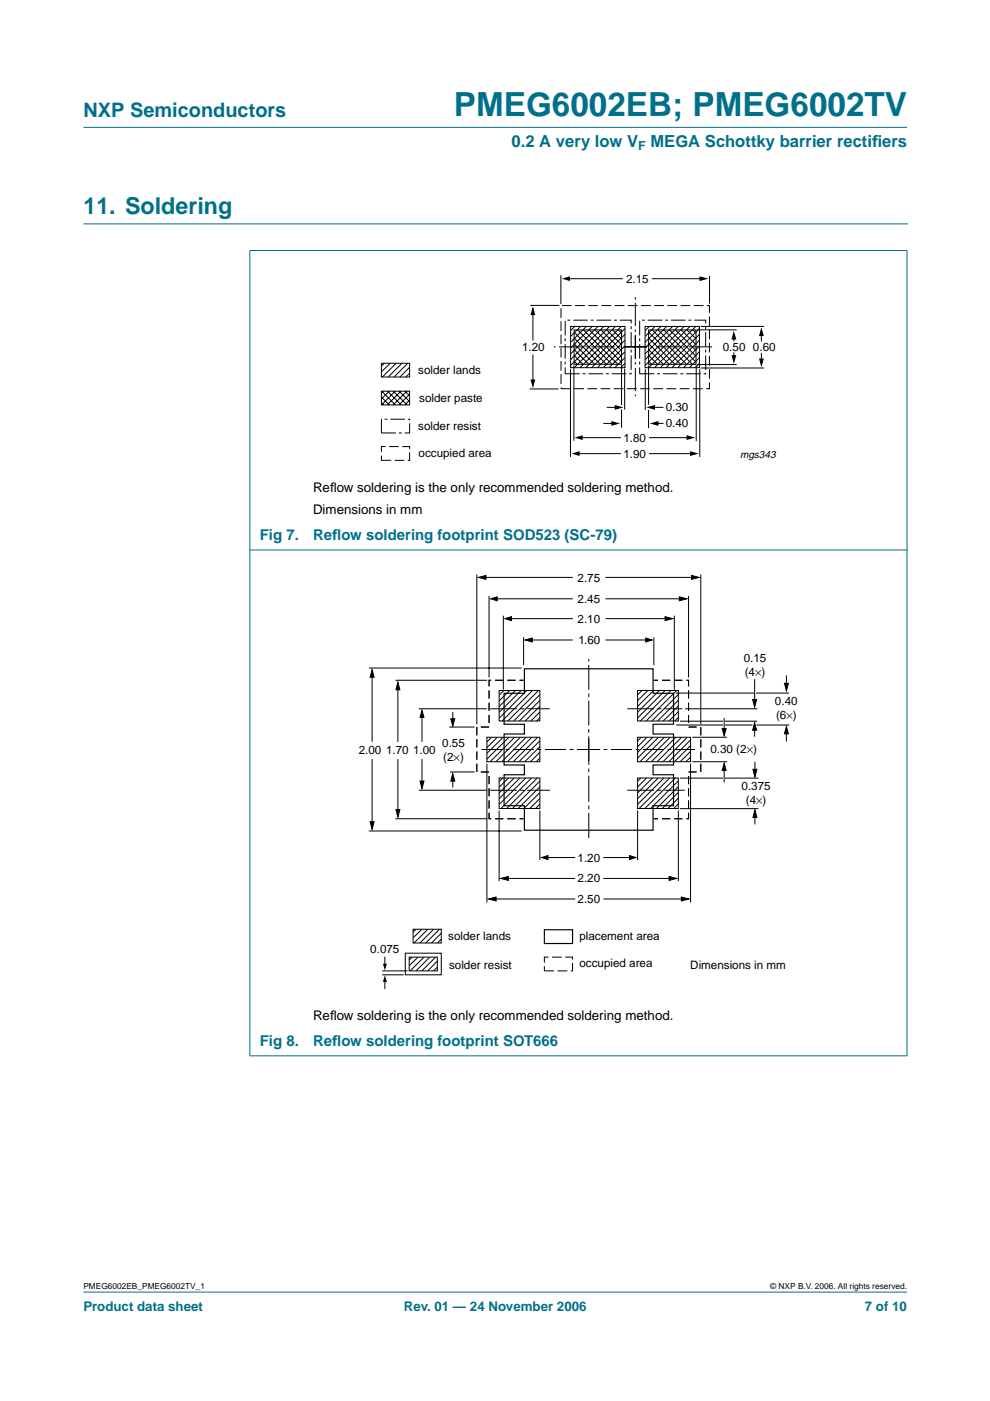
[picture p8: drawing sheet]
<svg xmlns="http://www.w3.org/2000/svg" width="210mm" height="297mm" viewBox="0 0 210 297" stroke-linecap="round" stroke-linejoin="round" font-family="sans-serif">
<g fill="#00708a" stroke="#00708a" stroke-width=".21">
<path d="M17.7 273.9h174.6z"/>
<path d="M17.7 27h174.6z"/>
<path d="M53 53.2v170.6z"/>
<path d="M192.3 53.2v170.6z"/>
<path d="M52.9 53.1h139.5z"/>
<path d="M52.9 116.6h139.5z"/>
<path d="M52.9 223.9h139.5z"/>
</g>
<path d="M17.7 47.5h174.7" fill="none" stroke="#00708a" stroke-width=".21"/>
<g fill="none" stroke="#000" stroke-width=".21">
<path d="M118.9 58.4v6.1M120.5 59.1h11.6M138.2 59.1h11M150.4 58.5v5.9M80.9 77h5.9v2.9h-5.9zM81.5 77l-.6 .6M82.8 77l-1.9 1.8M84 77l-2.9 2.9M85.2 77l-2.9 2.9M86.5 77l-2.9 2.9M86.8 79.1l-.8 .8M86.8 77.9l-2 2"/>
<path d="M112.4 64.8h6.2M113 65.4v6.8M113 75.2v5.9M121 78.3v18.6M121 69.2h11.5v8.8h-11.5zM121.7 77.5v15.9M121.7 69.9h10.1v7.3h-10.1zM121.7 76.6l.7 .6M121.7 75.3l1.9 1.9M121.7 74.1l3.1 3.1M121.7 72.9l4.4 4.3M121.7 71.7l5.6 5.5"/>
<path d="M121.7 70.4l6.8 6.8M121.9 69.2l-.9 .9M122.5 69.9l7.3 7.3M123.1 69.2l-2.1 2.1M123.7 69.9l7.3 7.3M124.3 69.2l-3.3 3.4M124.9 69.9l6.9 6.9M125.6 69.2l-4.6 4.6M126.2 69.9l5.6 5.6M126.8 69.2l-5.8 5.8M127.4 69.9l4.4 4.4M128 69.2l-7 7.1"/>
<path d="M128.6 69.9l3.2 3.2M129.3 69.2l-8.3 8.3M129.9 69.9l1.9 2M130.5 69.2l-8.8 8.8M131.1 69.9l.7 .7M131.7 69.2l-8.7 8.8M131.8 77.5v8.4M132.4 78.2v8.6M132.5 69.7l-8.3 8.3M132.5 70.9l-7.1 7.1M132.5 72.1l-5.8 5.9M132.5 73.3l-4.6 4.7"/>
<path d="M132.5 74.6l-3.4 3.4M132.5 75.8l-2.1 2.2M132.5 77l-.9 1M136.8 69.2h11.5v8.8h-11.5zM136.8 78.2v8.7M137.5 77.5v8.3M137.5 69.9h10.1v7.3h-10.1zM137.5 76.6l.7 .6M137.5 75.3l1.9 1.9M137.5 74.1l3.1 3.1M137.5 72.9l4.4 4.3M137.5 71.7l5.6 5.5"/>
<path d="M137.5 70.4l6.8 6.8M137.7 69.2l-.9 .9M138.3 69.9l7.3 7.3M138.9 69.2l-2.1 2.1M139.5 69.9l7.3 7.3M140.1 69.2l-3.3 3.4M140.7 69.9l6.9 6.9M141.4 69.2l-4.6 4.6M142 69.9l5.6 5.6M142.6 69.2l-5.8 5.8M143.2 69.9l4.4 4.4M143.8 69.2l-7 7.1"/>
<path d="M144.4 69.9l3.2 3.2M145.1 69.2l-8.3 8.3M145.7 69.9l1.9 2M146.3 69.2l-8.8 8.8M146.9 69.9l.7 .7M147.5 69.2l-8.7 8.8M147.6 77.5v16M147.8 77.3h8.4M147.8 69.9h8.4M148.3 69.7l-8.3 8.3M148.3 70.9l-7.1 7.1M148.3 72.1l-5.8 5.9"/>
<path d="M148.3 73.3l-4.6 4.7M148.3 74.6l-3.4 3.4M148.3 75.8l-2.1 2.2M148.3 77l-.9 1M148.4 78.2v18.7M148.6 78h13.4M148.6 69.2h13.4M155.6 71.3v1.1M155.6 74.7v1.3M161.4 70.5v1.9M161.4 74.8v1.9M80.9 82.9h5.9v3h-5.9z"/>
<path d="M80.9 84.2l1.7 1.6M80.9 85.4l.5 .5M80.9 82.9l2.9 2.9M81.3 82.9l-.4 .4M82.2 82.9l2.9 2.9M82.6 82.9l-1.7 1.6M83.4 83l2.9 2.8M83.8 82.9l-2.9 3M84.6 82.9l2.2 2.2M85 82.9l-2.9 2.9M85.9 82.9l.9 1M86.3 82.9l-2.9 2.9"/>
<path d="M86.8 84.8l-1 1M86.8 83.6l-2.2 2.2M112.3 82.5h6.1M122.5 96.2h9.1M123.2 92.8h8.4M127.9 89.8h2.4M128.6 86.4h2.4M131.8 86.8v3.9M137.5 86.9v3.9M137.6 92.8h8.8M137.6 96.2h9.6M138.2 86.4h2.5"/>
<path d="M138.9 89.8h1.8M101.1 121.8v31.8M101.9 122.4h19.6M103.7 126.4v17.2M104.5 127h17M106.7 130.5v15.7M107.6 131.2h13.9M111 135.1v5.9M111.9 135.7h9.6M128.4 122.4h19.3M128.4 127h16.7M128.4 131.2h13.6"/>
<path d="M128.4 135.7h9.3M138.6 135.1v5.9M143 130.5v15.7M146 126.4v17.2M148.6 121.8v31.8M78.2 141.6h32.4M78.9 142.6v14.7M83.8 144.2h19.5M84.4 145.2v12.1M88.8 150.3h14.4M89.5 151.2v6.1M95.3 154.1h5.3"/>
<path d="M96 151v2.6M101.1 154.1v1.8M101.1 156.7v1.8M101.1 159.3v1.8M102 154.1h1.7M103.2 156.3h11.3v5.2h-11.3zM103.7 146.4v1.7M103.7 149v1.7M103.7 151.6v1.7M104.1 144.2h-.4v1.3M104.2 156.3l-1 1M105 144.2h1.7"/>
<path d="M105.4 156.3l-2.2 2.2M105.8 146.4h8.7v6.5h-8.7zM106.7 156.3l-3.5 3.4M106.8 146.4l-1 1M107.6 144.2h1.7M107.9 156.3l-4.7 4.6M108.1 146.4l-2.3 2.2M109.1 156.3l-5.2 5.2M109.3 146.4l-3.5 3.4M110.2 144.2h.8M110.3 156.3l-5.2 5.2M110.5 146.4l-4.7 4.6"/>
<path d="M111.5 156.3l-5.1 5.2M111.7 146.4l-5.9 5.9M112.8 156.3l-5.2 5.2M112.9 146.4l-6.4 6.5M114 156.3l-5.2 5.2M114.2 146.4l-6.5 6.5M114.5 147.3l-5.6 5.6M114.5 148.5l-4.4 4.4M114.5 149.7l-3.2 3.2M114.5 151l-1.9 1.9M114.5 152.2l-.7 .7M114.5 157.1l-4.5 4.4"/>
<path d="M114.5 158.3l-3.3 3.2M114.5 159.5l-2 2M135.2 146.4h8.6v6.5h-8.6zM135.2 156.3h11.2v5.2h-11.2zM136 156.3l-.8 .8M136.1 146.4l-.9 .9M137.2 156.3l-2 2M137.4 146.4l-2.2 2.2M138.4 156.3l-3.2 3.2M138.6 146.4l-3.4 3.4M138.6 144.2h.9M139.6 156.3l-4.4 4.4"/>
<path d="M139.8 146.4l-4.6 4.6M140.4 144.2h1.7M140.9 156.3l-5.2 5.2M141 146.4l-5.8 5.8M142.1 156.3l-5.2 5.2M142.2 146.4l-6.4 6.5M143 144.2h1.7M143.3 156.3l-5.2 5.2M143.3 146.9h24M143.3 153.7h16.2M143.5 146.4l-6.5 6.5M143.8 147.3l-5.6 5.6"/>
<path d="M143.8 148.5l-4.4 4.4M143.8 149.7l-3.2 3.2M143.8 150.9l-1.9 2M143.8 152.1l-.7 .8M144.2 152.9h16.3M144.5 156.3l-5.2 5.2M145.2 150.3h15.4M145.6 144.2h.4v1.3M145.7 156.3l-5.1 5.2M146 146.4v1.7M146 149v1.7M146 151.6v1.7"/>
<path d="M146 154.1h1.7M146.4 156.9l-4.6 4.6M146.4 158.1l-3.4 3.4M146.4 159.3l-2.2 2.2M146.8 156.3h7.3M148.6 154.1v1.8M148.6 156.7v1.8M148.6 159.3v1.8M160 153.8v2.4M160.4 153.7h6.9M166.7 143.2v2.8M166.7 154.6v2.6"/>
<path d="M78.2 176.2h32.4M78.9 160.9v14.4M83.8 173.6h19.5M84.4 160.9v11.8M88.8 167.5h14.4M89.5 160.9v5.8M95.4 163.7h5.2M96 164.5v2.5M101.1 161.9v1.8M102 163.7h1.7M103.2 161.9v29.4M103.7 172.3v1.3h.4"/>
<path d="M103.7 164.5v1.8M103.7 167.1v1.7M103.7 169.7v1.7M105 173.6h1.7M105.8 165h8.7v6.4h-8.7zM105.8 171.8v15M106.6 165l-.8 .7M107.6 173.6h1.7M107.8 165l-2 1.9M109 165l-3.2 3.1M110.2 173.6h.8M110.2 165l-4.4 4.4"/>
<path d="M111.5 165l-5.7 5.6M112.7 165l-6.5 6.4M113.9 165l-6.5 6.4M114.5 171.8v10.6M114.5 160.7l-.8 .8M114.5 165.6l-5.8 5.8M114.5 166.8l-4.6 4.6M114.5 168l-3.4 3.4M114.5 169.3l-2.2 2.1M114.5 170.5l-1 .9M135.2 165h8.6v6.4h-8.6zM135.2 171.8v10.6"/>
<path d="M135.9 165l-.7 .6M137.1 165l-1.9 1.9M138.3 165l-3.1 3.1M138.6 173.6h.9M139.6 165l-4.4 4.3M140.4 173.6h1.7M140.8 165l-5.6 5.5M142 165l-6.5 6.4M143 173.6h1.7M143.2 165l-6.5 6.4M143.8 171.8v15M143.8 165.6l-5.9 5.8"/>
<path d="M143.8 166.8l-4.6 4.6M143.8 168l-3.4 3.4M143.8 169.2l-2.2 2.2M143.8 170.4l-1 1M144.2 171.4h16.6M144.2 165h16.6M146 172.3v1.3h-.4M146 164.5v1.8M146 167.1v1.7M146 169.7v1.7M146 163.7h1.7M146.4 160.5l-1 1"/>
<path d="M146.4 161.9v29.4M146.8 161.5h7.3M148.6 161.9v1.8M160.1 161.5v2.7M160.1 172.3v2.5M87.6 197h6v2.9h-6zM88.2 197l-.6 .6M89.5 197l-1.9 1.8M90.7 197l-2.9 2.9M91.9 197l-2.9 2.9M93.2 197l-2.9 2.9M93.5 199.1l-.8 .8"/>
<path d="M93.5 197.9l-2 2M104.1 190.6h17.8M106.7 186.2h15.2M115.3 181.8h6.6M127.9 181.8h6.4M127.9 186.2h15M127.9 190.6h17.6M81 206.7h4.6M81 205.8h5.4M81.6 202.9v1.7M81.6 207.9v1.7M85.9 202.1h7.7v4.6h-7.7z"/>
<path d="M86.8 202.9h5.9v2.9h-5.9zM87.4 202.9l-.6 .6M88.6 202.9l-1.8 1.8M89.9 202.9l-2.9 2.9M91.1 202.9l-2.9 2.9M92.4 202.9l-3 2.9M92.7 205l-.8 .8M92.7 203.8l-2 2"/>
</g>
<g fill="#000">
<path d="M119.1 59.1l1.8-.5v1zM148.3 58.6l1.9 .5-1.9 .5zM113 64.9l.5 1.9h-1zM155.6 70.1l.5 1.9h-1zM155.1 75.3h1l-.5 1.9zM161.4 69.4l.5 1.8h-1zM160.9 76h1l-.5 1.9zM112.5 80.5h1l-.5 1.8zM121.2 96.2l1.7-.5v1zM121.8 92.8l1.7-.5v1zM129.6 89.3l1.9 .5-1.9 .5zM130.3 85.9l1.9 .5-1.9 .5z"/>
<path d="M137 86.4l1.9-.5v1zM137.7 89.8l1.9-.5v1zM145.6 92.3l1.8 .5-1.8 .5zM146.3 95.7l1.9 .5-1.9 .5zM81.2 204.3h.8l-.4 1.4zM81.6 206.8l.4 1.4h-.8z"/>
</g>
<g fill="none" stroke="#000" stroke-width=".21" stroke-dasharray="2.1 .7" stroke-linecap="butt">
<path d="M118.9 64.8h31.5v17.6h-31.5zM80.9 94.7h5.9v2.9h-5.9zM101.1 154.1v1.8M101.1 156.7v1.8M101.1 159.3v1.8M103.7 146.4v1.7M103.7 149v1.7M103.7 151.6v1.7M103.7 154.1h-1.7M104.1 144.2h-.4v1.3M106.7 144.2h-1.7M109.3 144.2h-1.7"/>
<path d="M111 144.2h-.8M139.5 144.2h-.9M142.1 144.2h-1.7M144.7 144.2h-1.7M146 153.3v-1.7M146 150.7v-1.7M146 148.1v-1.7M146 145.5v-1.3h-.4M147.7 154.1h-1.7M148.6 158.5v-1.8M148.6 155.9v-1.8M101.1 161.9v1.8"/>
<path d="M102 163.7h1.7M103.7 164.5v1.8M103.7 167.1v1.7M103.7 169.7v1.7M103.7 172.3v1.3h.4M105 173.6h1.7M107.6 173.6h1.7M110.2 173.6h.8M138.6 173.6h.9M140.4 173.6h1.7M143 173.6h1.7M145.6 173.6h.4v-1.3"/>
<path d="M146 171.4v-1.7M146 168.8v-1.7M146 166.3v-1.8M146 163.7h1.7M148.6 163.7v-1.8M148.6 161.1v-1.8M115.4 202.9h6v2.9h-6z"/>
</g>
<path d="M119.8 67.9h14v11.4h-14zM135.6 67.9h14v11.4h-14zM80.9 88.9h5.9v2.9h-5.9z" fill="none" stroke="#000" stroke-width=".21" stroke-dasharray="3.1 .6 .6 .6" stroke-linecap="butt"/>
<path d="M132.3 73.5h19.2M134.7 71.1v12.9M134.7 76v-13.6M137.2 73.5h-19.8" fill="none" stroke="#000" stroke-width=".21" stroke-dasharray="4.9 .7 .5 .7" stroke-linecap="butt"/>
<path d="M111.2 141.8h27.3v5.2h4.3v6.6h-4.3v2h4.3v6.6h-4.3v2.1h4.3v6.5h-4.3v5.2h-27.3v-5.2h-4.3v-6.5h4.3v-2.1h-4.3v-6.6h4.3v-2h-4.3v-6.6h4.3zM115.4 197.1h6v2.9h-6z" fill="none" stroke="#000" stroke-width=".25"/>
<path d="M104 150.3h12.5M133.1 150.3h11.5M104 167.5h12.6M133.1 167.5h12" fill="none" stroke="#000" stroke-width=".21" stroke-dasharray="5.6 .8 .8 .8"/>
<path d="M122.7 158.9h24.7M126.8 158.9h-24.7" fill="none" stroke="#000" stroke-width=".21" stroke-dasharray="4.5 .8 .8 .8" stroke-linecap="butt"/>
<path d="M124.8 161.4v-21.7" fill="none" stroke="#000" stroke-width=".21" stroke-dasharray="5.2 .8 .8 .8" stroke-linecap="butt"/>
<path d="M124.8 156.6v21.1" fill="none" stroke="#000" stroke-width=".21" stroke-dasharray="5.6 .8 .8 .8" stroke-linecap="butt"/>
<g fill="#000" stroke="#000" stroke-width=".21">
<path d="M101.4 122.4l1.6-.4v.8zM104 127l1.4-.5v.9zM107.1 131.2l1.3-.5v.9zM111.4 135.7l1.5-.4v.8zM136.9 135.3l1.4 .4-1.4 .4zM141 130.7l1.6 .5-1.6 .4zM144 126.5l1.6 .5-1.6 .4zM146.6 122l1.6 .4-1.6 .4zM78.9 142l.4 1.6h-.8zM84.4 144.6l.4 1.6h-.9zM89.5 150.6l.4 1.5h-.8zM95.6 152.4h.8l-.4 1.6z"/>
<path d="M160 153.2l.4 1.6h-.8zM166.7 154l.5 1.6h-.9zM166.3 144.9h.9l-.5 1.6zM78.5 174.2h.8l-.4 1.6zM83.9 171.6h.9l-.4 1.6zM89.1 165.6h.8l-.4 1.6zM96 164l.4 1.6h-.8zM160.1 171.7l.4 1.6h-.9zM159.6 163.1h.9l-.4 1.6zM103.6 190.6l1.6-.4v.8zM106.2 186.2l1.6-.4v.9zM114.8 181.8l1.4-.4v.8z"/>
<path d="M133.5 181.4l1.3 .4-1.3 .4zM141.9 185.8l1.6 .4-1.6 .5zM144.5 190.2l1.6 .4-1.6 .4z"/>
</g>
<g fill="#fff">
<path d="M153.4 152.7h.3v.4h-.3z"/>
<path d="M153.4 153.5h.3v.4h-.3z"/>
<path d="M153.4 164.8h.3v.4h-.3z"/>
<path d="M159.8 146.8h.4v.3h-.4z"/>
</g>
<path d="M153.5 152.2v3.3M160 144v5.4M153.5 162.4v3.5" fill="none" stroke="#000" stroke-width=".21"/>
<path d="M153.1 154.5h.9l-.5 1.5zM159.6 148.3h.8l-.4 1.6zM153.5 161.9l.5 1.4h-.9z" fill="#000" stroke="#000" stroke-width=".21"/>
<text font-size="7.1" fill="#00708a" x="96.2" y="24.7">PMEG6002EB; PMEG6002TV</text>
<text font-size="4.9" fill="#00708a" x="17.7" y="45.5">11. Soldering</text>
<text font-size="4.2" fill="#00708a" x="17.7" y="24.9">NXP Semiconductors</text>
<g font-size="3.5" fill="#00708a">
<text x="108.5" y="31.1">0.2 A very low V</text>
<text x="137.9" y="31.1">MEGA Schottky barrier rectif</text>
<text x="184.9" y="31.1">iers</text>
</g>
<g font-size="3.2" fill="#00708a">
<text x="55.1" y="114.5">Fig 7.</text>
<text x="66.4" y="114.5">Ref</text>
<text x="70.4" y="114.5">low soldering footprint SOD523 (SC-79)</text>
<text x="55.1" y="221.7">Fig 8.</text>
<text x="66.4" y="221.7">Ref</text>
<text x="70.4" y="221.7">low soldering footprint SOT666</text>
</g>
<g font-size="2.8">
<text x="66.4" y="104.4">Ref</text>
<text x="70" y="104.4">low soldering is the only recommended soldering method.</text>
<text x="66.4" y="109">Dimensions in mm</text>
<text x="66.4" y="216.2">Ref</text>
<text x="70" y="216.2">low soldering is the only recommended soldering method.</text>
</g>
<g font-size="2.8" fill="#00708a">
<text x="17.7" y="278">Product data sheet</text>
<text x="85.6" y="278">Rev. 01 — 24 November 2006</text>
<text x="183.4" y="278">7 of 10</text>
</g>
<text font-size="2.6" fill="#00708a" x="135.3" y="31.8">F</text>
<g font-size="2.5">
<text x="132.7" y="60">2.15</text>
<text x="110.7" y="74.5">1.20</text>
<text x="153.3" y="74.4">0.50</text>
<text x="159.7" y="74.4">0.60</text>
<text x="88.7" y="79.2">solder lands</text>
<text x="88.9" y="85.1">solder paste</text>
<text x="141.1" y="87.2">0.30</text>
<text x="88.7" y="91.1">solder resist</text>
<text x="132.2" y="93.7">1.80</text>
<text x="141.1" y="90.6">0.40</text>
<text x="88.7" y="96.9">occupied area</text>
<text x="132.2" y="97">1.90</text>
<text x="122.5" y="123.3">2.75</text>
<text x="122.5" y="127.8">2.45</text>
<text x="122.5" y="132">2.10</text>
<text x="122.7" y="136.5">1.60</text>
<text x="157.7" y="140.4">0.15</text>
<text x="157.9" y="143.4">(4×)</text>
<text x="164.3" y="149.5">0.40</text>
<text x="164.5" y="152.5">(6×)</text>
<text x="76.1" y="159.8">2.00 1.70 1.00</text>
<text x="93.8" y="158.3">0.55</text>
<text x="94" y="161.3">(2×)</text>
<text x="150.6" y="159.8">0.30 (2×)</text>
<text x="157.2" y="167.5">0.375</text>
<text x="158.1" y="170.5">(4×)</text>
<text x="122.5" y="182.7">1.20</text>
<text x="122.5" y="187.1">2.20</text>
<text x="122.5" y="191.5">2.50</text>
<text x="78.5" y="202">0.075</text>
<text x="95" y="199.2">solder lands</text>
<text x="122.9" y="199.3">placement area</text>
<text x="95.2" y="205.5">solder resist</text>
<text x="122.9" y="205.1">occupied area</text>
<text x="146.4" y="205.5">Dimensions in mm</text>
</g>
<text font-size="2.2" x="156.9" y="97.1">mgs343</text>
<g font-size="1.8">
<text x="17.7" y="273.4">PMEG6002EB_PMEG6002TV_1</text>
<text x="163.3" y="273.4">© NXP B.V. 2006. All rights reserved.</text>
</g>
</svg>
